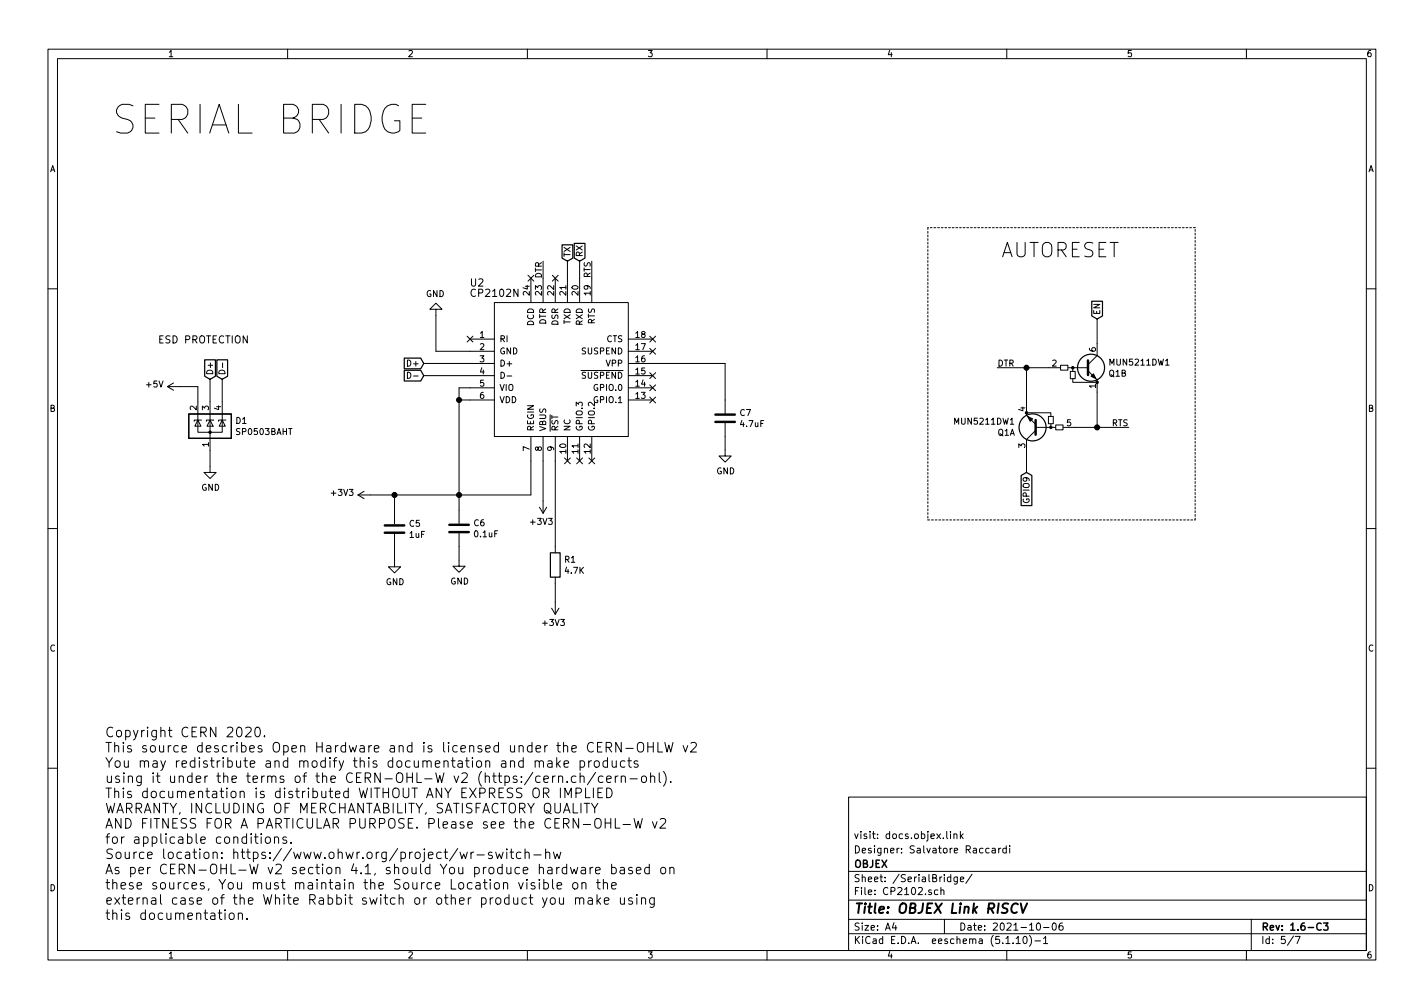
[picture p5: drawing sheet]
<svg xmlns="http://www.w3.org/2000/svg" width="297mm" height="210mm" viewBox="0 0 297 210" stroke-linecap="round" stroke-linejoin="round" font-family="sans-serif">
<g fill="none" stroke="#000" stroke-width=".21">
<path d="M10 10.3h277v189.9h-277zM12 12.2h273v186.1h-273zM60 10.3v1.9M110 10.3v1.9M160 10.3v1.9M210 10.3v1.9M260 10.3v1.9M110.1 57.4l1.3 1.2M110.7 58v5.1M111.4 57.4l-1.3 1.2M113.3 54.5v8.6M115.2 57.4l1.2 1.2"/>
<path d="M115.8 58v5.1M116.4 57.4l-1.2 1.2M118.4 54.5v8.6M120.9 54.5v8.6M123.4 54.5v8.6M10 60.2h2M36.2 79.9l-1.3 .7M43.8 79.1v19.4h1.3l-1.3 1.3-1.3-1.3h1.3M45.8 77.3a.66 .66 0 0 1 .8-.1 .66 .66 0 0 1 .3 .7h-1.3zM46.4 79.1v8.5M46.4 75.7v1M85 77.6a.64 .64 0 0 1 .7 .7 .64 .64 0 0 1-.7 .6z"/>
<path d="M86.3 78.4h.9M88.4 75.8h14.7M88.4 78.4h14.7M90.9 64.5h1.3l-1.3-1.3-1.2 1.3h1.2v8.8h12.2M97.4 70.1l1.3 1.2M98 70.7h5.1M98.7 70.1l-1.3 1.2M103.1 63.1h28v28h-28zM104.5 77.6a.64 .64 0 0 1 .7 .7 .64 .64 0 0 1-.7 .6zM105.8 78.4h1M131.1 70.7h5M131.1 73.3h5"/>
<path d="M131.1 75.8h20.2v10.4M131.1 78.4h5M135.5 70.1l1.3 1.2M135.5 77.7l1.3 1.3M135.5 72.7l1.3 1.2M136.8 70.1l-1.3 1.2M136.8 77.7l-1.3 1.3M136.8 72.7l-1.3 1.2M208 76.7h13.2M214.1 76.7v9.9l1.9 1.9M221.2 76.2h1.6v1h-1.6zM222.8 76.7h4"/>
<path d="M223.3 77.5h1v1.5h-1zM223.8 79v.8h5.1M223.8 76.7v.8M226.9 77.3l2 1.9v9.9M228.9 66.5v7.7l-2 1.9M285 60.2h2M34.9 80.6h6.4v7M34.9 80.6l1.3 .8M41.3 87.6v2.6h5.1v-2.6M41.3 87.6l.6 1.3h-1.3zM42 87.6h-1.5v.3M43.8 87.6l.6 1.3h-1.2z"/>
<path d="M44.6 87.6h-1.5v.3M46.4 87.6l.6 1.3h-1.3zM47.1 87.6h-1.5v.3M95.8 83.4h7.3M103.1 80.9h-7.3v28.3M110.7 91.1v12.1h-36M113.3 91.1v16M115.8 91.1v24.2M117.8 95.5l1.2 1.2M118.4 91.1v5M119 95.5l-1.2 1.2M120.3 95.5l1.2 1.2"/>
<path d="M120.9 91.1v5M121.5 95.5l-1.2 1.2M122.8 95.5l1.3 1.2M123.4 91.1v5M124.1 95.5l-1.3 1.2M131.1 80.9h5M131.1 83.4h5M135.5 82.8l1.3 1.2M135.5 80.3l1.3 1.2M136.8 82.8l-1.3 1.2M136.8 80.3l-1.3 1.2M151.3 88.3v6.8h1.2l-1.2 1.3-1.3-1.3h1.3"/>
<path d="M214.1 86.1h5.1v.8M216 89.8l-1.9 1.9v6.8M216.2 89.1h4M218.7 86.9h1v1.5h-1zM219.2 88.4v.7M220.2 88.6h1.5v1.1h-1.5zM221.7 89.1h13.8M10 110.3h2M74.7 103.2l1.2 .8M75.9 102.5l-1.2 .7M82.3 111.4v6.8h1.3l-1.3 1.3-1.3-1.3h1.3M82.3 103.2v6.1"/>
<path d="M95.8 111.2v6.9h1.2l-1.2 1.3-1.3-1.3h1.3M112.5 105.8l.8 1.3M114 105.8l-.7 1.3M285 110.3h2M115.1 126.9l.7 1.2M115.8 120.4v7.7M116.6 126.9l-.8 1.2M51.2 151.9l.8-.2 .3 .2 .1 .3-.1 .3-1.1 1.2h1.2M53.3 151.9l.3-.2a1.07 1.07 0 0 1 .5 1.8 .48 .48 0 0 1-.5 .2 .48 .48 0 0 1-.4-.4v-.9zM55.2 153.5v.2M111.6 158.9a.49 .49 0 0 1 .9 .1v1M111.6 158.7v1.3"/>
<path d="M112.5 159l.1-.2a.48 .48 0 0 1 .8 .2v1M114.3 158.8h.8l.1 1.2M115.2 159.2l-.7 .1a.39 .39 0 0 0-.3 .4 .39 .39 0 0 0 .3 .3l.7-.1M116.1 158v2M116.3 159.3l.6 .7M116.9 158.7l-.8 .8M117.7 159.4l.9-.2-.1-.4-.6-.1-.2 .3 .1 .9h.7M121 158.8l.6-.1 .3 .4v.6l-.1 .2h-.8M121 158.7v2M122.8 158.7v1.3M123.4 158.7l-.4 .1-.2 .3M124.1 158.9a.55 .55 0 0 1 .5-.2 .55 .55 0 0 1 .4 .4l-.1 .7a.55 .55 0 0 1-.5 .3 .55 .55 0 0 1-.4-.4z"/>
<path d="M124.6 155.8h.7M125.6 154.9h-1v2h1M126.4 155.9h.8a.54 .54 0 0 0 .4-.5 .54 .54 0 0 0-.4-.5h-.8v2M126.7 158.8l-.5-.1-.4 .4v.6l.2 .2h.7M126.7 158v2M126.9 155.9l.7 1M127.7 158.7l.1 1.2a.53 .53 0 0 0 .7-.1M128.5 158.7v1.3M129.6 154.9v2l-1.2-2v2M130.4 158.8l-.6-.1-.4 .4v.6l.2 .2h.8M130.6 156.1h1.5M130.9 158.7h.8"/>
<path d="M131.2 158v1.7l.1 .2 .4 .1M133 155.1a.66 .66 0 0 1 .8-.2 .66 .66 0 0 1 .5 .6v.7a.66 .66 0 0 1-.4 .6 .66 .66 0 0 1-.7 0 1.58 1.58 0 0 1-.2-1.7zM133 158.8a.5 .5 0 0 0-.7 .2l.1 .3 .6 .2 .1 .2-.3 .3-.5-.1M135.1 155.8h1.2M135.1 154.9v2M136.3 154.9v2M137.2 154.9v2h1M138.7 154.9l.4 2 .4-1.5 .4 1.5 .5-2M142.5 155.5l.5 1.4 .5-1.4M144.1 155l.3-.1h.5l.3 .1 .1 .4-.1 .3-1.2 1.2h1.3M10 160.2h2M53.1 174.6h.7"/>
<path d="M53.3 173.9v1.7l.1 .2 .4 .1M54.5 173.9v.2M54.5 174.6v1.3M55.4 174.8a.55 .55 0 0 1 .6-.2 .55 .55 0 0 1 .4 .3l-.1 .8a.55 .55 0 0 1-.5 .2 .55 .55 0 0 1-.5-.4zM57.3 174.8a.5 .5 0 0 1 .8 0v1.1M57.3 174.6v1.3M59.7 174.7l-.4-.1-.3 .2 .1 .4 .6 .1v.5h-.7M60.7 175.7v.2M96 177.7l.3 1.4 .4-1 .4 1 .4-1.4M98.2 177.7v1.4M98.8 177.7l-.3 .1-.3 .3M99.5 178.3h1.5"/>
<path d="M102.6 177.8l-.4-.1-.3 .3 .1 .3 .6 .2v.5h-.7M103.4 177.7l.4 1.4 .4-1 .4 1 .4-1.4M105.7 177.1v.2M105.7 177.7v1.4M106.4 177.7h.7M106.7 177.1v1.7l.1 .2 .3 .1M108.7 177.8l-.6-.1-.4 .4v.6l.2 .3h.8M109.5 177.9a.52 .52 0 0 1 .8-.1l.1 1.3M109.5 177.1v2M111.4 178.3h1.5M113.4 162.5l1-.1-.1-.4-.6-.1-.3 .2 .1 1h.8M113.8 177.9a.5 .5 0 0 1 .9 .1v1.1"/>
<path d="M113.8 177.1v2M115.3 161.9v1.3M115.4 177.7l.4 1.4 .4-1 .4 1 .4-1.4M115.8 161.9l-.4 .1-.1 .2M116.5 162.1a.49 .49 0 0 1 .9 0v1.1M116.5 161.9v1.3M116.9 164.4v2M117.8 166.4v-2l.7 1.4 .7-1.4v2M118.3 163v.2M120.1 162l-.5-.1-.4 .3v.6l.2 .3h.7M120.1 165.4h.8a.54 .54 0 0 0 .4-.5 .54 .54 0 0 0-.4-.5h-.8v2M121 162.1a.47 .47 0 0 1 .8 0v1.1"/>
<path d="M121 161.2v2M122.1 164.4v2h1M123.4 167.6l.7 1 .6-1M123.8 164.4v2M124.1 168.6v1M124.2 161.1l-1.7 2.6M124.7 165.3h.7M125.7 164.4h-1v2h1M125.8 162l-.6-.1-.4 .3v.6l.2 .3h.8M126.2 170.7v2M126.2 171.7h1.2M126.5 162.5l1-.1-.1-.4-.6-.1-.3 .2 .1 1h.8"/>
<path d="M126.5 164.4a1.01 1.01 0 0 1 1.2 1 1.01 1.01 0 0 1-1.2 1zM127.4 170.7v2M128.3 170.7v2h1M128.3 161.9v1.3M128.9 161.9l-.4 .1-.2 .2M129.6 162.1a.52 .52 0 0 1 .8-.1l.1 1.2M129.6 161.9v1.3M130 172h1.5M131.4 162.5h1.5M132.3 170.7l.4 2 .4-1.4 .4 1.4 .5-2M133.9 162.1a.55 .55 0 0 1 .5-.2 .55 .55 0 0 1 .4 .3v.6a.54 .54 0 0 1-.5 .4 .54 .54 0 0 1-.5-.4zM135.7 162.1a.49 .49 0 0 1 .9 0v1.1"/>
<path d="M135.7 161.2v2M136.1 171.4l.5 1.3 .5-1.3M137.5 161.2v1.7l.3 .3M137.7 170.9l.3-.2h.5l.3 .2 .1 .4-.1 .3-1.2 1.1h1.3M138.4 160.9a2.29 2.29 0 0 1 0 3.1M139.9 163v.2M177 166.3h108v32h-108zM197.5 173.4v1.3l.2 .2M198.3 173.4v.2M198.3 173.9v1M199 174.1l.2-.2 .3 .1 .1 .9M199 173.9v1"/>
<path d="M200.3 173.4v1.5M200.5 174.4l.4 .5M200.9 173.9l-.6 .6M206.3 177l-.4-.1-.3 .3 .1 .6 .2 .1 .4-.1M207 177h.5l.1 .9M207.6 177.3l-.5 .1-.2 .2 .2 .3 .5-.1M208.3 176.9v1M208.8 176.9l-.5 .3M209.9 177l-.4-.1-.3 .3v.6l.3 .1 .4-.1M209.9 176.4v1.5M210.6 176.4v.2M210.6 176.9v1"/>
<path d="M285 160.2h2M46.9 190.4v1.4M47.9 190.6a.53 .53 0 0 1 .5-.2 .53 .53 0 0 1 .4 .4v.6a.54 .54 0 0 1-.5 .4 .54 .54 0 0 1-.5-.4zM49.7 190.6a.52 .52 0 0 1 .8-.1l.1 1.3M49.7 190.4v1.4M51.5 191.6v.2M60 198.3v1.9M108.2 184.1l.5 1.3 .4-1.3M109.9 184.1v1.3M110 198.3v1.9M111.5 184.2l-.5-.1-.2 .3 .1 .3 .6 .2v.4h-.7M112.5 184.1v1.3"/>
<path d="M113.2 187.3l.4 1.3M113.4 184.2l.6-.1 .4 .4v.6l-.2 .2h-.8M113.4 183.4v2M114.1 187.3l-.7 1.8-.2 .2M114.9 187.5a.53 .53 0 0 1 .5-.2 .53 .53 0 0 1 .4 .3v.6a.54 .54 0 0 1-.5 .4 .54 .54 0 0 1-.5-.4zM115.3 183.4v1.7l.2 .3M116.2 184.8l1-.2-.1-.4-.6-.1-.3 .3 .1 .9h.8M116.7 187.3l.1 1.2a.52 .52 0 0 0 .8-.1M117.6 187.3v1.3M119 180.9l.4 1.4 .4-1 .3 1 .4-1.4M119.7 184.2a.54 .54 0 0 1 .8 .3l-.1 .7a.55 .55 0 0 1-.5 .3 .55 .55 0 0 1-.4-.4v-.6zM120 187.5a.52 .52 0 0 1 .8-.1l.1 1.2"/>
<path d="M120 187.3v1.3M120.9 187.5l.1-.1a.48 .48 0 0 1 .8 .1v1.1M121.3 181h.7l.1 1.3M121.4 184.3a.47 .47 0 0 1 .8 .1v1M121.4 184.1v1.3M122.1 181.4l-.6 .1a.39 .39 0 0 0-.3 .4 .39 .39 0 0 0 .3 .4l.6-.1M122.7 187.4h.8l.1 1.2M123.1 180.9v1.4M123.6 187.8l-.7 .1a.39 .39 0 0 0-.3 .3 .39 .39 0 0 0 .3 .4l.7-.1M123.7 180.9l-.4 .1-.2 .3M124.2 181.6l1-.2-.1-.4-.6-.1-.3 .3 .1 1h.8M124.4 184.1h.8"/>
<path d="M124.5 186.6v2M124.7 183.4v1.7l.1 .2 .4 .1M124.7 187.9l.6 .7M125.3 187.3l-.8 .7M125.9 184.3a.5 .5 0 0 1 .8 .1v1M125.9 183.4v2M126.1 187.9l.9-.1-.1-.4-.6-.1-.2 .2 .1 1h.7M127.6 181l.6-.1 .3 .4v.6l-.2 .3h-.7M127.6 184.8l.9-.2-.1-.4-.5-.1-.3 .3 .1 .9h.7M127.6 180.3v2M129.4 181h.8l.1 1.3M129.4 187.3l.1 1.2a.52 .52 0 0 0 .8-.1"/>
<path d="M130.3 181.4l-.7 .1a.39 .39 0 0 0-.3 .4 .39 .39 0 0 0 .3 .4l.7-.1M130.3 187.3v1.3M131.9 181a.48 .48 0 0 0-.8 .2l.1 .3 .5 .1 .3 .3-.3 .4-.6-.1M131.9 187.4a.48 .48 0 0 0-.8 .1l.1 .4h.5l.3 .3-.3 .4-.6-.1M132.7 181.6l1-.2-.1-.4-.6-.1-.3 .3 .1 1h.8M132.8 186.6v.2M132.8 187.3v1.3M133.8 187.5a.49 .49 0 0 1 .9 0v1.1M133.8 187.3v1.3M135.4 181l-.6-.1-.3 .4v.6l.2 .3h.7M135.4 180.3v2M136.5 187.3v1.6l-.4 .4-.5-.1"/>
<path d="M136.5 187.4l-.6-.1-.4 .3v.6l.2 .3h.8M137.9 181.1a.55 .55 0 0 1 .5-.2 .55 .55 0 0 1 .5 .4v.6a.54 .54 0 0 1-.6 .4 .54 .54 0 0 1-.5-.4zM139.7 181.1a.49 .49 0 0 1 .9 .1v1.1M139.7 180.9v1.4M160 198.3v1.9M177 194.8h108M177 191.8h108M177 187.8h108M177 181.8h108M186.5 192.5l-.4 1h1M186.8 193v1M195.6 185.7l-.4-.1-.3 .3 .1 .6 .2 .1 .4-.1"/>
<path d="M196.3 185.7l.2-.1 .3 .1 .1 .9M196.3 185.1v1.5M197 191.8v3M198.3 183l-.4-.1-.3 .3 .1 .6 .2 .1 .4-.1M198.3 182.4v1.5M199.7 182.9v1.2l-.3 .3-.3-.1M199.7 183l-.4-.1-.3 .3 .1 .6h.6M200.3 183.4l.7-.1v-.3l-.4-.1-.3 .2 .1 .7h.6M202.8 182.3l-1.3 2M210 198.3v1.9M211.3 196.7v.1M212 195.8l.4-.5v1.5"/>
<path d="M212 196.8h.8M213.5 195.5l.2-.2a.8 .8 0 0 1 .6 .8 .8 .8 0 0 1-.6 .7l-.3-.5zM214.8 195.1a1.79 1.79 0 0 1 0 2.3M215.9 196.3h1.1M216.3 192.7l.3-.2a.81 .81 0 0 1 .5 .8 .81 .81 0 0 1-.5 .7l-.3-.1-.1-.4zM217.7 195.8l.4-.5v1.5M217.7 193.5h1.1M217.7 196.8h.8M219.6 192.7l.4-.2a.86 .86 0 0 1-.2 1.5l-.2-.1-.1-.4zM221.6 192.5l-.4 .1a1.11 1.11 0 0 0-.1 1.3l.4 .1 .2-.1 .1-.5-.3-.3-.4 .1-.2 .2M260 198.3v1.9M261 191.8v6.5"/>
<path d="M269.8 195.2l-1.2 2M270.2 195.3h1l-.6 1.5"/>
</g>
<path d="M275.6 192.7a.59 .59 0 0 0-.8 0 .59 .59 0 0 0-.1 .7 .56 .56 0 0 0 .3 .6 .56 .56 0 0 0 .6-.1M276.1 192.5h.9l-.5 .6 .5 .1v.7l-.3 .1-.6-.1" fill="none" stroke="#000" stroke-width=".3"/>
<path d="M212.3 188.6a.89 .89 0 0 0-1 0 .89 .89 0 0 0-.4 1 .71 .71 0 0 0 .4 .8 .71 .71 0 0 0 .8-.1M212.9 188.4l.4 2 .9-2" fill="none" stroke="#000" stroke-width=".41"/>
<g fill="none" stroke="#000" stroke-width=".25">
<path d="M117.2 51.1h2.3v2.7l-1.1 .7-1.2-.7zM119.8 50.8h2.2v3l-1.1 .7-1.1-.7zM42.7 75.1h2.2v3.4l-1.1 .6-1.1-.6zM45.2 75.1h2.3v3.4l-1.1 .6-1.2-.6zM84.3 77.2h3.5l.6 1.2-.6 1.1h-3.5zM84.3 74.7h3.5l.6 1.1-.6 1.1h-3.5zM227.7 62.8h2.3v3.1l-1.1 .6-1.2-.6zM39.4 86.4h8.9v5h-8.9zM213 99.2l1.1-.7 1.1 .7v6.3h-2.2zM114.8 115.3h2v5.1h-2z"/>
<circle cx="227.6" cy="76.7" r="2.82"/>
<circle cx="215.4" cy="89.1" r="2.82"/>
</g>
<g fill="#000" stroke="#000" stroke-width=".21">
<path d="M227.6 78.5l.5-.5 .5 1zM214.4 86.9l1 .5-.5 .5z"/>
<circle cx="223.8" cy="76.7" r=".25"/>
<circle cx="228.9" cy="79.8" r=".25"/>
<circle cx="43.8" cy="90.2" r=".25"/>
<circle cx="219.2" cy="89.1" r=".25"/>
</g>
<path d="M226.9 75.2v3M149.2 88h4.1M149.2 86.5h4.1M216 87.6v3.1M80.3 111.1h4M80.3 109.6h4M93.7 111h4.1M93.7 109.5h4.1" fill="none" stroke="#000" stroke-width=".51"/>
<path d="M193.5 47.5v61M249.3 47.5h-55.8M193.5 108.5h55.8M249.3 108.5v-61" fill="none" stroke="#000" stroke-width=".21" stroke-dasharray=".4 .4"/>
<g fill="#000" stroke="#000" stroke-width=".25">
<circle cx="214.1" cy="76.7" r=".51"/>
<circle cx="95.8" cy="83.4" r=".51"/>
<circle cx="228.9" cy="89.1" r=".51"/>
<circle cx="82.3" cy="103.2" r=".51"/>
<circle cx="95.8" cy="103.2" r=".51"/>
</g>
<text font-size="8.3" x="23.1" y="28.1">SERIAL BRIDGE</text>
<text font-size="4.2" x="208.8" y="53.7">AUTORESET</text>
<g font-size="2.8">
<text x="21.8" y="153.8">Copyright CERN 2020.</text>
<text x="21.8" y="157">This source describes Open Hardware and is licensed under the CERN-OHLW v2</text>
<text x="21.8" y="160.1">You may redistribute and modify this documentation and make products</text>
<text x="21.8" y="163.3">using it under the terms of the CERN-OHL-W v2 (https:/cern.ch/cern-ohl).</text>
<text x="21.8" y="166.5">This documentation is distributed WITHOUT ANY EXPRESS OR IMPLIED</text>
<text x="21.8" y="169.7">WARRANTY, INCLUDING OF MERCHANTABILITY, SATISFACTORY QUALITY</text>
<text x="21.8" y="172.8">AND FITNESS FOR A PARTICULAR PURPOSE. Please see the CERN-OHL-W v2</text>
<text x="21.8" y="176">for applicable conditions.</text>
<text x="21.8" y="179.2">Source location: https://www.ohwr.org/project/wr-switch-hw</text>
<text x="21.8" y="182.4">As per CERN-OHL-W v2 section 4.1, should You produce hardware based on</text>
<text x="21.8" y="185.5">these sources, You must maintain the Source Location visible on the</text>
<text x="21.8" y="188.7">external case of the White Rabbit switch or other product you make using</text>
<text x="21.8" y="191.9">this documentation.</text>
<text x="178" y="190.5">Title: OBJEX Link RISCV</text>
</g>
<g font-size="2.1">
<text x="98.2" y="59.8">U2</text>
<text x="98.6" y="61.9">CP2102N</text>
<text x="32.9" y="71.6">ESD PROTECTION</text>
<text x="178" y="178">Designer: Salvatore Raccardi</text>
<text x="178" y="175">visit: docs.objex.link</text>
<text x="178" y="184">Sheet: /SerialBridge/</text>
<text x="178" y="181">OBJEX</text>
<text x="178" y="186.7">File: CP2102.sch</text>
<text x="178" y="196.9">KiCad E.D.A. eeschema (5.1.10)-1</text>
<text x="178" y="194.1">Size: A4</text>
<text x="200" y="194.1">Date: 2021-10-06</text>
<text x="263" y="194.1">Rev: 1.6-C3</text>
<text x="263" y="196.9">Id: 5/7</text>
</g>
<g font-size="1.8">
<text x="35" y="11.9">1</text>
<text x="85" y="11.9">2</text>
<text x="135" y="11.9">3</text>
<text x="185" y="11.9">4</text>
<text x="235" y="11.9">5</text>
<text x="285" y="11.9">6</text>
<text x="10.4" y="35.9">A</text>
<text x="285.4" y="35.9">A</text>
<text x="119" y="53.7" transform="rotate(-90 119 53.7)">TX</text>
<text x="121.5" y="53.7" transform="rotate(-90 121.5 53.7)">RX</text>
<text x="113" y="58.1" transform="rotate(-90 113 58.1)">DTR</text>
<text x="123.2" y="58" transform="rotate(-90 123.2 58)">RTS</text>
<text x="88.8" y="61.9">GND</text>
<text x="110.5" y="61.5" transform="rotate(-90 110.5 61.5)">24</text>
<text x="113" y="61.5" transform="rotate(-90 113 61.5)">23</text>
<text x="115.6" y="61.5" transform="rotate(-90 115.6 61.5)">22</text>
<text x="118.1" y="61.5" transform="rotate(-90 118.1 61.5)">21</text>
<text x="120.6" y="61.5" transform="rotate(-90 120.6 61.5)">20</text>
<text x="123.2" y="61.5" transform="rotate(-90 123.2 61.5)">19</text>
<text x="229.5" y="65.8" transform="rotate(-90 229.5 65.8)">EN</text>
<text x="100.1" y="70.5">1</text>
<text x="104.1" y="71.4">RI</text>
<text x="111.4" y="68" transform="rotate(-90 111.4 68)">DCD</text>
<text x="113.9" y="67.8" transform="rotate(-90 113.9 67.8)">DTR</text>
<text x="116.5" y="67.9" transform="rotate(-90 116.5 67.9)">DSR</text>
<text x="119" y="67.7" transform="rotate(-90 119 67.7)">TXD</text>
<text x="121.5" y="67.9" transform="rotate(-90 121.5 67.9)">RXD</text>
<text x="124.1" y="67.7" transform="rotate(-90 124.1 67.7)">RTS</text>
<text x="126.5" y="71.4">CTS</text>
<text x="132.6" y="70.5">18</text>
<text x="85.3" y="76.4">D+</text>
<text x="100.1" y="73">2</text>
<text x="100.1" y="75.6">3</text>
<text x="104.1" y="73.9">GND</text>
<text x="104.1" y="76.4">D+</text>
<text x="121.5" y="73.9">SUSPEND</text>
<text x="126.5" y="76.4">VPP</text>
<text x="132.6" y="75.6">16</text>
<text x="132.6" y="73">17</text>
<text x="208" y="76.4">DTR</text>
<text x="219.5" y="76.4">2</text>
<text x="228.6" y="73.4" transform="rotate(-90 228.6 73.4)">6</text>
<text x="231.7" y="76.2">MUN5211DW1</text>
<text x="30.6" y="80.8">+5V</text>
<text x="44.4" y="78.3" transform="rotate(-90 44.4 78.3)">D+</text>
<text x="100.1" y="78.1">4</text>
<text x="100.1" y="80.6">5</text>
<text x="100.1" y="83.2">6</text>
<text x="104.1" y="81.5">VIO</text>
<text x="121.5" y="79">SUSPEND</text>
<text x="124.2" y="81.5">GPIO.0</text>
<text x="132.6" y="83.2">13</text>
<text x="132.6" y="80.6">14</text>
<text x="132.6" y="78.1">15</text>
<text x="228.6" y="81" transform="rotate(-90 228.6 81)">1</text>
<text x="231.3" y="78.6">Q1B</text>
<text x="10.4" y="85.9">B</text>
<text x="41" y="85.6" transform="rotate(-90 41 85.6)">2</text>
<text x="43.6" y="85.6" transform="rotate(-90 43.6 85.6)">3</text>
<text x="46.1" y="85.6" transform="rotate(-90 46.1 85.6)">4</text>
<text x="49.2" y="88.4">D1</text>
<text x="104.1" y="84.1">VDD</text>
<text x="124.2" y="84.1">GPIO.1</text>
<text x="154.4" y="86.8">C7</text>
<text x="154.6" y="89.1">4.7uF</text>
<text x="199.3" y="88.6">MUN5211DW1</text>
<text x="213.9" y="85.8" transform="rotate(-90 213.9 85.8)">4</text>
<text x="222.5" y="88.9">5</text>
<text x="231.9" y="88.9">RTS</text>
<text x="285.4" y="85.9">B</text>
<text x="43.6" y="93.2" transform="rotate(-90 43.6 93.2)">1</text>
<text x="49.5" y="90.7">SP0503BAHT</text>
<text x="110.5" y="94.1" transform="rotate(-90 110.5 94.1)">7</text>
<text x="111.4" y="90" transform="rotate(-90 111.4 90)">REGIN</text>
<text x="113" y="94.1" transform="rotate(-90 113 94.1)">8</text>
<text x="113.9" y="90" transform="rotate(-90 113.9 90)">VBUS</text>
<text x="115.6" y="94.1" transform="rotate(-90 115.6 94.1)">9</text>
<text x="116.5" y="90" transform="rotate(-90 116.5 90)">RST</text>
<text x="118.1" y="94.6" transform="rotate(-90 118.1 94.6)">10</text>
<text x="119" y="90" transform="rotate(-90 119 90)">NC</text>
<text x="120.6" y="94.6" transform="rotate(-90 120.6 94.6)">11</text>
<text x="121.5" y="90" transform="rotate(-90 121.5 90)">GPIO.3</text>
<text x="123.2" y="94.6" transform="rotate(-90 123.2 94.6)">12</text>
<text x="124.1" y="90" transform="rotate(-90 124.1 90)">GPIO.2</text>
<text x="208.1" y="90.9">Q1A</text>
<text x="213.9" y="93.4" transform="rotate(-90 213.9 93.4)">3</text>
<text x="149.4" y="98.9">GND</text>
<text x="42" y="102.4">GND</text>
<text x="69.3" y="103.4">+3V3</text>
<text x="214.8" y="104.7" transform="rotate(-90 214.8 104.7)">GPIO9</text>
<text x="85.4" y="109.9">C5</text>
<text x="85.4" y="112.2">1uF</text>
<text x="98.9" y="109.7">C6</text>
<text x="99.1" y="112.1">0.1uF</text>
<text x="110.8" y="109.5">+3V3</text>
<text x="117.8" y="117.4">R1</text>
<text x="118" y="119.7">4.7K</text>
<text x="80.5" y="122">GND</text>
<text x="93.9" y="121.9">GND</text>
<text x="113.4" y="130.6">+3V3</text>
<text x="10.4" y="135.9">C</text>
<text x="285.4" y="135.9">C</text>
<text x="10.4" y="185.9">D</text>
<text x="285.4" y="185.9">D</text>
<text x="35" y="199.9">1</text>
<text x="85" y="199.9">2</text>
<text x="135" y="199.9">3</text>
<text x="185" y="199.9">4</text>
<text x="235" y="199.9">5</text>
<text x="285" y="199.9">6</text>
</g>
</svg>
